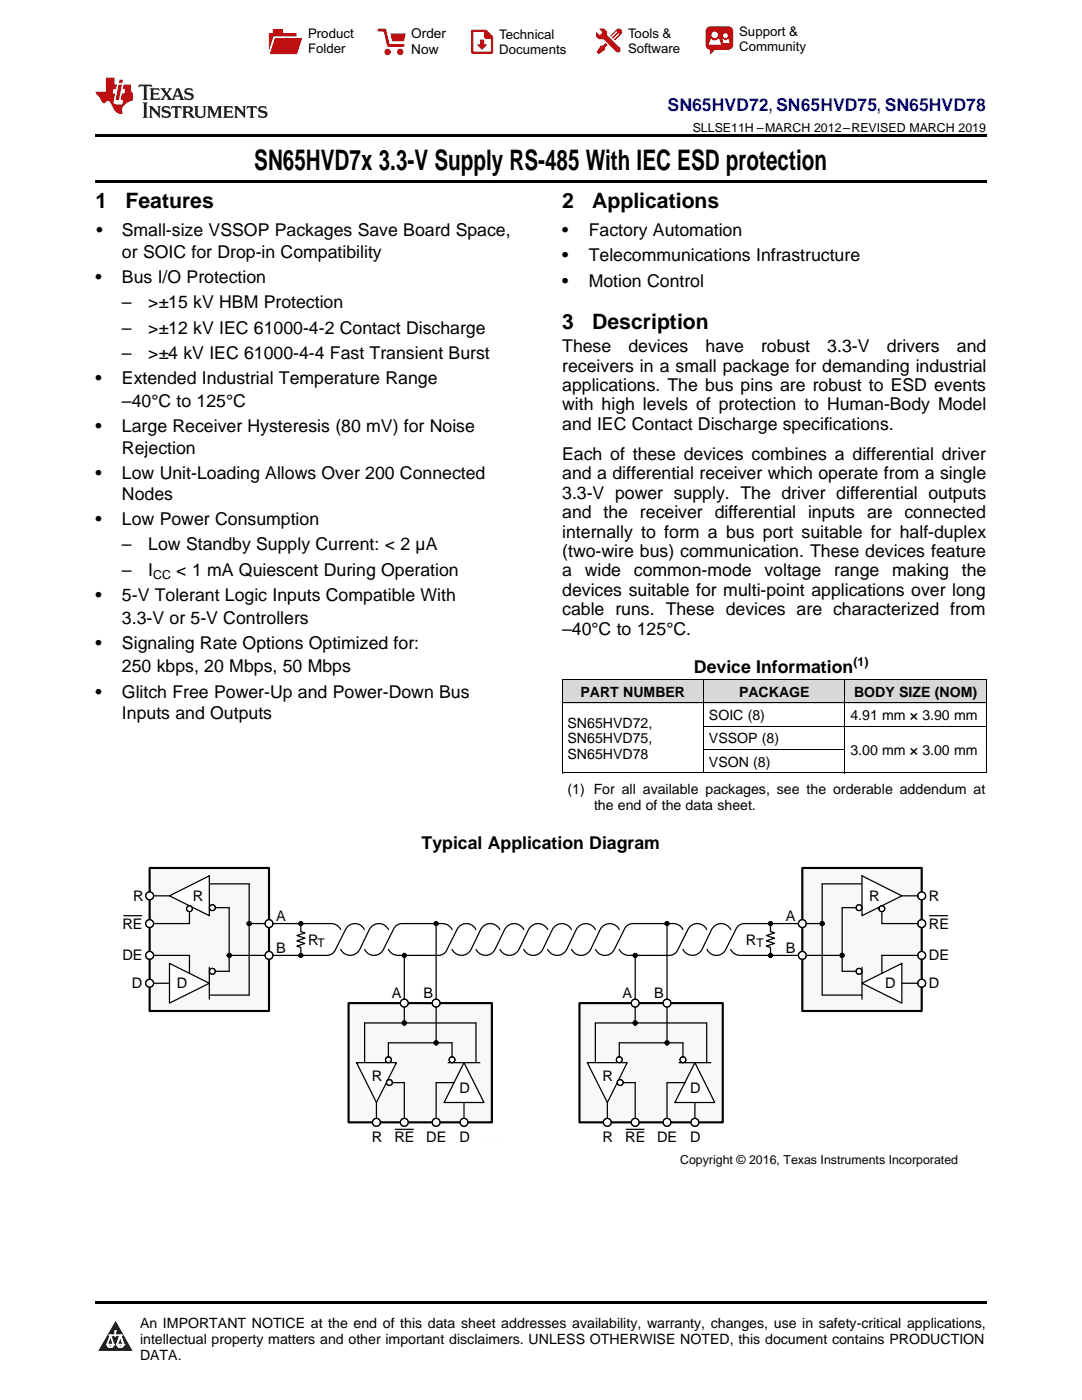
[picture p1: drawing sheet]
<svg xmlns="http://www.w3.org/2000/svg" width="216mm" height="279mm" viewBox="0 0 216 279" stroke-linecap="round" stroke-linejoin="round" font-family="sans-serif">
<g fill="#d8d8d8">
<path d="M112.2 135.7h28.2v4.6h-28.2z"/>
<path d="M140.4 135.7h28.2v4.6h-28.2z"/>
<path d="M168.6 135.7h28.2v4.6h-28.2z"/>
</g>
<path d="M23.1 263.6l3.4 6h-6.9z" fill="#231f20"/>
<path d="M21.4 268.3h1.2l-.3 .6h-.3a.55 .55 0 0 1-.6-.6z" fill-rule="evenodd" fill="#fff"/>
<path d="M21.4 268.3h1.2l-.3 .6h-.3a.55 .55 0 0 1-.6-.6z" fill="none" stroke="#231f20" stroke-width=".34"/>
<path d="M21.4 268.3l1.2 .1-.3 .5h-.5z" fill="none" stroke="#fff" stroke-width=".34"/>
<path d="M23 266.6h.1" fill="none" stroke="#fff" stroke-width=".34"/>
<path d="M23 265.6v1z" fill="#fff"/>
<path d="M23 265.6v1z" fill="none" stroke="#fff" stroke-width=".34"/>
<circle cx="23" cy="265.6" r=".17" fill="#fff"/>
<path d="M21.9 266.5h.1" fill="none" stroke="#fff" stroke-width=".34"/>
<path d="M21.9 266.5h2.3z" fill="#fff"/>
<path d="M21.9 266.5h2.3z" fill="none" stroke="#fff" stroke-width=".34"/>
<circle cx="24.2" cy="266.5" r=".17" fill="#fff"/>
<path d="M23.3 268.3h.1" fill="none" stroke="#fff" stroke-width=".34"/>
<path d="M24 266.5l-.7 1.8z" fill="#fff"/>
<path d="M24 266.5l-.7 1.8z" fill="none" stroke="#fff" stroke-width=".34"/>
<path d="M24 266.5l.7 1.8z" fill="#fff"/>
<path d="M24 266.5l.7 1.8z" fill="none" stroke="#fff" stroke-width=".34"/>
<path d="M24.6 268.3h.1" fill="none" stroke="#fff" stroke-width=".34"/>
<circle cx="21.4" cy="268.3" r=".17" fill="#fff"/>
<path d="M22.1 266.5l-.7 1.8z" fill="#fff"/>
<path d="M22.1 266.5l-.7 1.8z" fill="none" stroke="#fff" stroke-width=".34"/>
<path d="M22.1 266.5l.5 1.8z" fill="#fff"/>
<path d="M22.1 266.5l.5 1.8z" fill="none" stroke="#fff" stroke-width=".34"/>
<circle cx="22.6" cy="268.3" r=".17" fill="#fff"/>
<path d="M23.4 268.3h1.3a.65 .65 0 0 1-.7 .6 .65 .65 0 0 1-.6-.6z" fill-rule="evenodd" fill="#fff"/>
<path d="M23.4 268.3h1.3a.65 .65 0 0 1-.7 .6 .65 .65 0 0 1-.6-.6z" fill="none" stroke="#231f20" stroke-width=".34"/>
<path d="M23.4 268.3h1.3l-.4 .6h-.6z" fill="none" stroke="#fff" stroke-width=".34"/>
<path d="M23.3 268.3h.1" fill="none" stroke="#fff" stroke-width=".34"/>
<circle cx="24.7" cy="268.3" r=".17" fill="#fff"/>
<path d="M19 259.7h177.8v.5h-177.8z" fill="#000"/>
<g fill="none" stroke="#000" stroke-width=".25">
<path d="M53.7 184.3h12.3a2.11 2.11 0 0 1 2 1.2M60 184.3v6.4M72.7 185.5a2.07 2.07 0 0 0-1.9-1.2 2.07 2.07 0 0 0-1.9 1.2l-1.9 4a1.84 1.84 0 0 1-1.8 1.2h-11.5M77.5 185.5a2.14 2.14 0 0 0-1.9-1.2 2.14 2.14 0 0 0-1.9 1.2l-1.9 4a2.13 2.13 0 0 1-1.9 1.2 2.13 2.13 0 0 1-1.9-1.2M80.7 190.7v9.5M87 184.3v15.9M90.2 185.5a2.1 2.1 0 0 0-2-1.2h-7.9a1.84 1.84 0 0 0-1.8 1.2l-2 4a2.07 2.07 0 0 1-1.9 1.2 2.07 2.07 0 0 1-1.8-1.2M95 185.5a2.08 2.08 0 0 0-1.9-1.2 2.08 2.08 0 0 0-1.9 1.2l-2 4a1.84 1.84 0 0 1-1.8 1.2h-7.9a2.11 2.11 0 0 1-2-1.2M99.7 185.5a2.14 2.14 0 0 0-1.9-1.2 2.14 2.14 0 0 0-1.9 1.2l-1.9 4a2.12 2.12 0 0 1-1.9 1.2 2.12 2.12 0 0 1-1.9-1.2M104.5 185.5a2.14 2.14 0 0 0-1.9-1.2 2.14 2.14 0 0 0-1.9 1.2l-1.9 4a2.13 2.13 0 0 1-1.9 1.2 2.13 2.13 0 0 1-1.9-1.2M109.3 185.5a2.14 2.14 0 0 0-1.9-1.2 2.14 2.14 0 0 0-1.9 1.2l-1.9 4a2.13 2.13 0 0 1-1.9 1.2 2.13 2.13 0 0 1-2-1.2M114 185.5a2.13 2.13 0 0 0-1.9-1.2 2.13 2.13 0 0 0-1.9 1.2l-1.9 4a2.11 2.11 0 0 1-1.9 1.2 2.11 2.11 0 0 1-1.9-1.2"/>
<path d="M118.8 185.5a2.13 2.13 0 0 0-1.9-1.2 2.13 2.13 0 0 0-1.9 1.2l-1.9 4a2.11 2.11 0 0 1-1.9 1.2 2.11 2.11 0 0 1-1.9-1.2M123.6 185.5a2.13 2.13 0 0 0-1.9-1.2 2.13 2.13 0 0 0-1.9 1.2l-1.9 4a2.11 2.11 0 0 1-1.9 1.2 2.11 2.11 0 0 1-2-1.2M126.7 190.7v9.5M133.1 184.3v15.9M136.3 185.5a2.1 2.1 0 0 0-2-1.2h-8a1.84 1.84 0 0 0-1.7 1.2l-2 4a2.07 2.07 0 0 1-1.9 1.2 2.07 2.07 0 0 1-1.9-1.2M141 185.5a2.07 2.07 0 0 0-1.9-1.2 2.07 2.07 0 0 0-1.8 1.2l-2 4a1.84 1.84 0 0 1-1.8 1.2h-7.9a2.12 2.12 0 0 1-2-1.2M145.8 189.5a2.1 2.1 0 0 0 2 1.2h12.3M145.8 185.5a2.14 2.14 0 0 0-1.9-1.2 2.14 2.14 0 0 0-1.9 1.2l-1.9 4a2.13 2.13 0 0 1-1.9 1.2 2.13 2.13 0 0 1-1.9-1.2M160.1 184.3h-11.5a1.84 1.84 0 0 0-1.8 1.2l-2 4a2.07 2.07 0 0 1-1.8 1.2 2.07 2.07 0 0 1-1.9-1.2"/>
</g>
<g fill="#000">
<circle cx="80.7" cy="190.7" r=".4"/>
<circle cx="87" cy="184.3" r=".4"/>
<circle cx="126.7" cy="190.7" r=".4"/>
<circle cx="133.1" cy="184.3" r=".4"/>
<circle cx="153.7" cy="190.7" r=".4"/>
<circle cx="153.7" cy="184.3" r=".4"/>
</g>
<g fill="none" stroke="#000" stroke-width=".2">
<circle cx="80.7" cy="190.7" r=".4"/>
<circle cx="87" cy="184.3" r=".4"/>
<circle cx="126.7" cy="190.7" r=".4"/>
<circle cx="133.1" cy="184.3" r=".4"/>
<circle cx="153.7" cy="190.7" r=".4"/>
<circle cx="153.7" cy="184.3" r=".4"/>
</g>
<path d="M59.2 185.9h1.6v3.2h-1.6z" fill-rule="evenodd" fill="#fff"/>
<path d="M60 185.9l.8 .3-1.6 .5 1.6 .5-1.6 .6 1.6 .5-1.6 .5 .8 .3M153.7 184.3v6.4" fill="none" stroke="#000" stroke-width=".25"/>
<g fill="#000">
<circle cx="60" cy="190.7" r=".4"/>
<circle cx="60" cy="184.3" r=".4"/>
</g>
<g fill="none" stroke="#000" stroke-width=".2">
<circle cx="60" cy="190.7" r=".4"/>
<circle cx="60" cy="184.3" r=".4"/>
</g>
<path d="M152.9 185.9h1.6v3.2h-1.6z" fill-rule="evenodd" fill="#fff"/>
<path d="M153.7 185.9l.8 .3-1.6 .5 1.6 .5-1.6 .6 1.6 .5-1.6 .5 .8 .3" fill="none" stroke="#000" stroke-width=".25"/>
<path d="M69.6 200.2h28.6v23.8h-28.6z" fill-rule="evenodd" fill="#f8f8f8"/>
<path d="M69.6 200.2h28.5v23.8h-28.5z" fill="none" stroke="#000" stroke-width=".43"/>
<path d="M92.6 212.1l4 7.9h-8z" fill="#fff"/>
<g fill="none" stroke="#000" stroke-width=".25">
<path d="M72.8 212.1v-7.9h22.2v7.9M77.1 216.1h3.6v7.9M77.5 212.1v-4h12.7v4M80.7 200.2v4M87 200.2v7.9M89.4 212.1h6.4M90.6 216.1h-3.6v7.9M92.6 212.1l4 7.9h-8zM75.1 220v4M92.6 220v4"/>
<circle cx="87" cy="208.1" r=".4"/>
</g>
<circle cx="87" cy="208.1" r=".4" fill="#000"/>
<circle cx="87" cy="208.1" r=".4" fill="none" stroke="#000" stroke-width=".2"/>
<path d="M71.2 212.1h7.9l-4 7.9z" fill="#fff"/>
<path d="M71.2 212.1h7.9l-4 7.9z" fill="none" stroke="#000" stroke-width=".25"/>
<circle cx="75.1" cy="224" r=".79" fill="#fff"/>
<circle cx="75.1" cy="224" r=".79" fill="none" stroke="#000" stroke-width=".2"/>
<g fill="none" stroke="#000" stroke-width=".25">
<path d="M78.9 225.4h3.6"/>
<circle cx="75.1" cy="224" r=".79"/>
</g>
<circle cx="77.7" cy="216" r=".59" fill="#fff"/>
<circle cx="77.7" cy="216" r=".59" fill="none" stroke="#000" stroke-width=".2"/>
<circle cx="77.7" cy="216" r=".59" fill="none" stroke="#000" stroke-width=".25"/>
<circle cx="77.5" cy="211.5" r=".59" fill="#fff"/>
<circle cx="77.5" cy="211.5" r=".59" fill="none" stroke="#000" stroke-width=".2"/>
<circle cx="77.5" cy="211.5" r=".59" fill="none" stroke="#000" stroke-width=".25"/>
<circle cx="80.7" cy="224" r=".79" fill="#fff"/>
<circle cx="80.7" cy="224" r=".79" fill="none" stroke="#000" stroke-width=".2"/>
<circle cx="80.7" cy="224" r=".79" fill="none" stroke="#000" stroke-width=".25"/>
<circle cx="87" cy="224" r=".79" fill="#fff"/>
<circle cx="87" cy="224" r=".79" fill="none" stroke="#000" stroke-width=".2"/>
<circle cx="87" cy="224" r=".79" fill="none" stroke="#000" stroke-width=".25"/>
<circle cx="92.6" cy="224" r=".79" fill="#fff"/>
<circle cx="92.6" cy="224" r=".79" fill="none" stroke="#000" stroke-width=".2"/>
<circle cx="92.6" cy="224" r=".79" fill="none" stroke="#000" stroke-width=".25"/>
<circle cx="90.2" cy="211.5" r=".59" fill="#fff"/>
<circle cx="90.2" cy="211.5" r=".59" fill="none" stroke="#000" stroke-width=".2"/>
<circle cx="90.2" cy="211.5" r=".59" fill="none" stroke="#000" stroke-width=".25"/>
<circle cx="87" cy="200.2" r=".79" fill="#fff"/>
<circle cx="87" cy="200.2" r=".79" fill="none" stroke="#000" stroke-width=".2"/>
<circle cx="87" cy="200.2" r=".79" fill="none" stroke="#000" stroke-width=".25"/>
<circle cx="80.7" cy="200.2" r=".79" fill="#fff"/>
<g fill="none" stroke="#000" stroke-width=".2">
<circle cx="80.7" cy="200.2" r=".79"/>
<circle cx="80.7" cy="204.2" r=".4"/>
</g>
<g fill="none" stroke="#000" stroke-width=".25">
<circle cx="80.7" cy="200.2" r=".79"/>
<circle cx="80.7" cy="204.2" r=".4"/>
</g>
<circle cx="80.7" cy="204.2" r=".4" fill="#000"/>
<path d="M115.6 200.2h28.6v23.8h-28.6z" fill-rule="evenodd" fill="#f8f8f8"/>
<path d="M115.6 200.2h28.6v23.8h-28.6z" fill="none" stroke="#000" stroke-width=".43"/>
<path d="M138.7 212.1l3.9 7.9h-7.9z" fill="#fff"/>
<g fill="none" stroke="#000" stroke-width=".25">
<path d="M118.8 212.1v-7.9h22.2v7.9M123.2 216.1h3.5v7.9M123.6 212.1v-4h12.7v4M126.7 200.2v4M133.1 200.2v7.9M135.5 212.1h6.3M136.7 216.1h-3.6v7.9M138.7 212.1l3.9 7.9h-7.9zM121.2 220v4M138.7 220v4"/>
<circle cx="133.1" cy="208.1" r=".4"/>
</g>
<circle cx="133.1" cy="208.1" r=".4" fill="#000"/>
<circle cx="133.1" cy="208.1" r=".4" fill="none" stroke="#000" stroke-width=".2"/>
<path d="M117.2 212.1h7.9l-3.9 7.9z" fill="#fff"/>
<path d="M117.2 212.1h7.9l-3.9 7.9z" fill="none" stroke="#000" stroke-width=".25"/>
<circle cx="121.2" cy="224" r=".79" fill="#fff"/>
<circle cx="121.2" cy="224" r=".79" fill="none" stroke="#000" stroke-width=".2"/>
<g fill="none" stroke="#000" stroke-width=".25">
<path d="M124.9 225.4h3.6"/>
<circle cx="121.2" cy="224" r=".79"/>
</g>
<circle cx="123.7" cy="216" r=".59" fill="#fff"/>
<circle cx="123.7" cy="216" r=".59" fill="none" stroke="#000" stroke-width=".2"/>
<circle cx="123.7" cy="216" r=".59" fill="none" stroke="#000" stroke-width=".25"/>
<circle cx="123.6" cy="211.5" r=".59" fill="#fff"/>
<circle cx="123.6" cy="211.5" r=".59" fill="none" stroke="#000" stroke-width=".2"/>
<circle cx="123.6" cy="211.5" r=".59" fill="none" stroke="#000" stroke-width=".25"/>
<circle cx="126.7" cy="224" r=".79" fill="#fff"/>
<circle cx="126.7" cy="224" r=".79" fill="none" stroke="#000" stroke-width=".2"/>
<circle cx="126.7" cy="224" r=".79" fill="none" stroke="#000" stroke-width=".25"/>
<circle cx="133.1" cy="224" r=".79" fill="#fff"/>
<circle cx="133.1" cy="224" r=".79" fill="none" stroke="#000" stroke-width=".2"/>
<circle cx="133.1" cy="224" r=".79" fill="none" stroke="#000" stroke-width=".25"/>
<circle cx="138.7" cy="224" r=".79" fill="#fff"/>
<circle cx="138.7" cy="224" r=".79" fill="none" stroke="#000" stroke-width=".2"/>
<circle cx="138.7" cy="224" r=".79" fill="none" stroke="#000" stroke-width=".25"/>
<circle cx="136.3" cy="211.5" r=".59" fill="#fff"/>
<circle cx="136.3" cy="211.5" r=".59" fill="none" stroke="#000" stroke-width=".2"/>
<circle cx="136.3" cy="211.5" r=".59" fill="none" stroke="#000" stroke-width=".25"/>
<circle cx="133.1" cy="200.2" r=".79" fill="#fff"/>
<circle cx="133.1" cy="200.2" r=".79" fill="none" stroke="#000" stroke-width=".2"/>
<circle cx="133.1" cy="200.2" r=".79" fill="none" stroke="#000" stroke-width=".25"/>
<circle cx="126.7" cy="200.2" r=".79" fill="#fff"/>
<g fill="none" stroke="#000" stroke-width=".2">
<circle cx="126.7" cy="200.2" r=".79"/>
<circle cx="126.7" cy="204.2" r=".4"/>
</g>
<g fill="none" stroke="#000" stroke-width=".25">
<circle cx="126.7" cy="200.2" r=".79"/>
<circle cx="126.7" cy="204.2" r=".4"/>
</g>
<circle cx="126.7" cy="204.2" r=".4" fill="#000"/>
<path d="M29.9 173.2h23.8v28.6h-23.8z" fill-rule="evenodd" fill="#f8f8f8"/>
<path d="M29.9 173.2h23.8v28.6h-23.8z" fill="none" stroke="#000" stroke-width=".43"/>
<path d="M33.8 192.3l8 3.9-8 4z" fill="#fff"/>
<g fill="none" stroke="#000" stroke-width=".25">
<path d="M29.9 178.8h3.9M41.8 176.4h7.9v22.2h-7.9M29.9 196.2h3.9M29.9 190.7h7.9v3.6M33.8 192.3l8 3.9-8 4zM37.8 180.8v3.5h-7.9M41.8 193.1v6.3M41.8 181.1h3.9v12.7h-3.9M45.7 190.7h8M49.7 184.3h4"/>
<circle cx="45.8" cy="190.7" r=".4"/>
</g>
<circle cx="45.8" cy="190.7" r=".4" fill="#000"/>
<circle cx="45.8" cy="190.7" r=".4" fill="none" stroke="#000" stroke-width=".2"/>
<path d="M33.8 178.8l8-4v7.9z" fill="#fff"/>
<path d="M33.8 178.8l8-4v7.9z" fill="none" stroke="#000" stroke-width=".25"/>
<circle cx="29.9" cy="178.8" r=".79" fill="#fff"/>
<circle cx="29.9" cy="178.8" r=".79" fill="none" stroke="#000" stroke-width=".2"/>
<circle cx="29.9" cy="178.8" r=".79" fill="none" stroke="#000" stroke-width=".25"/>
<circle cx="37.8" cy="181.3" r=".59" fill="#fff"/>
<circle cx="37.8" cy="181.3" r=".59" fill="none" stroke="#000" stroke-width=".2"/>
<circle cx="37.8" cy="181.3" r=".59" fill="none" stroke="#000" stroke-width=".25"/>
<circle cx="42.4" cy="181.1" r=".59" fill="#fff"/>
<circle cx="42.4" cy="181.1" r=".59" fill="none" stroke="#000" stroke-width=".2"/>
<circle cx="42.4" cy="181.1" r=".59" fill="none" stroke="#000" stroke-width=".25"/>
<circle cx="29.9" cy="184.3" r=".79" fill="#fff"/>
<circle cx="29.9" cy="184.3" r=".79" fill="none" stroke="#000" stroke-width=".2"/>
<circle cx="29.9" cy="184.3" r=".79" fill="none" stroke="#000" stroke-width=".25"/>
<circle cx="29.9" cy="190.7" r=".79" fill="#fff"/>
<circle cx="29.9" cy="190.7" r=".79" fill="none" stroke="#000" stroke-width=".2"/>
<circle cx="29.9" cy="190.7" r=".79" fill="none" stroke="#000" stroke-width=".25"/>
<circle cx="29.9" cy="196.2" r=".79" fill="#fff"/>
<circle cx="29.9" cy="196.2" r=".79" fill="none" stroke="#000" stroke-width=".2"/>
<circle cx="29.9" cy="196.2" r=".79" fill="none" stroke="#000" stroke-width=".25"/>
<circle cx="42.4" cy="193.8" r=".59" fill="#fff"/>
<circle cx="42.4" cy="193.8" r=".59" fill="none" stroke="#000" stroke-width=".2"/>
<circle cx="42.4" cy="193.8" r=".59" fill="none" stroke="#000" stroke-width=".25"/>
<circle cx="53.7" cy="190.7" r=".79" fill="#fff"/>
<circle cx="53.7" cy="190.7" r=".79" fill="none" stroke="#000" stroke-width=".2"/>
<circle cx="53.7" cy="190.7" r=".79" fill="none" stroke="#000" stroke-width=".25"/>
<circle cx="53.7" cy="184.3" r=".79" fill="#fff"/>
<g fill="none" stroke="#000" stroke-width=".2">
<circle cx="49.7" cy="184.3" r=".4"/>
<circle cx="53.7" cy="184.3" r=".79"/>
</g>
<g fill="none" stroke="#000" stroke-width=".25">
<path d="M24.7 182.7h3.6"/>
<circle cx="49.7" cy="184.3" r=".4"/>
<circle cx="53.7" cy="184.3" r=".79"/>
</g>
<circle cx="49.7" cy="184.3" r=".4" fill="#000"/>
<path d="M160.1 173.2h23.8v28.6h-23.8z" fill-rule="evenodd" fill="#f8f8f8"/>
<path d="M160.1 173.2h23.8v28.6h-23.8z" fill="none" stroke="#000" stroke-width=".43"/>
<path d="M172 196.2l8-3.9v7.9z" fill="#fff"/>
<g fill="none" stroke="#000" stroke-width=".25">
<path d="M172 176.4h-7.9v22.2h7.9M180 178.8h3.9M160.1 184.3h4M160.1 190.7h7.9M172 196.2l8-3.9v7.9zM172 193.1v6.3M172 181.1h-4v12.7h4M176 180.8v3.5h7.9M180 196.2h3.9M183.9 190.7h-7.9v3.6"/>
<circle cx="168" cy="190.7" r=".4"/>
</g>
<circle cx="168" cy="190.7" r=".4" fill="#000"/>
<circle cx="168" cy="190.7" r=".4" fill="none" stroke="#000" stroke-width=".2"/>
<path d="M172 174.8l8 4-8 3.9z" fill="#fff"/>
<path d="M172 174.8l8 4-8 3.9z" fill="none" stroke="#000" stroke-width=".25"/>
<circle cx="183.9" cy="178.8" r=".79" fill="#fff"/>
<circle cx="183.9" cy="178.8" r=".79" fill="none" stroke="#000" stroke-width=".2"/>
<circle cx="183.9" cy="178.8" r=".79" fill="none" stroke="#000" stroke-width=".25"/>
<circle cx="176" cy="181.3" r=".59" fill="#fff"/>
<circle cx="176" cy="181.3" r=".59" fill="none" stroke="#000" stroke-width=".2"/>
<circle cx="176" cy="181.3" r=".59" fill="none" stroke="#000" stroke-width=".25"/>
<circle cx="171.4" cy="181.1" r=".59" fill="#fff"/>
<circle cx="171.4" cy="181.1" r=".59" fill="none" stroke="#000" stroke-width=".2"/>
<circle cx="171.4" cy="181.1" r=".59" fill="none" stroke="#000" stroke-width=".25"/>
<circle cx="183.9" cy="184.3" r=".79" fill="#fff"/>
<circle cx="183.9" cy="184.3" r=".79" fill="none" stroke="#000" stroke-width=".2"/>
<circle cx="183.9" cy="184.3" r=".79" fill="none" stroke="#000" stroke-width=".25"/>
<circle cx="183.9" cy="190.7" r=".79" fill="#fff"/>
<circle cx="183.9" cy="190.7" r=".79" fill="none" stroke="#000" stroke-width=".2"/>
<circle cx="183.9" cy="190.7" r=".79" fill="none" stroke="#000" stroke-width=".25"/>
<circle cx="183.9" cy="196.2" r=".79" fill="#fff"/>
<circle cx="183.9" cy="196.2" r=".79" fill="none" stroke="#000" stroke-width=".2"/>
<circle cx="183.9" cy="196.2" r=".79" fill="none" stroke="#000" stroke-width=".25"/>
<circle cx="171.4" cy="193.8" r=".59" fill="#fff"/>
<circle cx="171.4" cy="193.8" r=".59" fill="none" stroke="#000" stroke-width=".2"/>
<circle cx="171.4" cy="193.8" r=".59" fill="none" stroke="#000" stroke-width=".25"/>
<circle cx="160.1" cy="190.7" r=".79" fill="#fff"/>
<circle cx="160.1" cy="190.7" r=".79" fill="none" stroke="#000" stroke-width=".2"/>
<circle cx="160.1" cy="190.7" r=".79" fill="none" stroke="#000" stroke-width=".25"/>
<circle cx="160.1" cy="184.3" r=".79" fill="#fff"/>
<g fill="none" stroke="#000" stroke-width=".2">
<path d="M112.2 135.6h84.6M112.2 135.7v18.6M140.4 135.7v18.6M168.6 135.7v18.6M196.8 135.7v18.6M112.2 154.3h84.6M112.2 140.3h84.6M140.4 149.6h28.2M140.4 144.9h56.4"/>
<circle cx="160.1" cy="184.3" r=".79"/>
<circle cx="164.1" cy="184.3" r=".4"/>
</g>
<g fill="none" stroke="#000" stroke-width=".25">
<path d="M185.5 182.7h3.6"/>
<circle cx="160.1" cy="184.3" r=".79"/>
<circle cx="164.1" cy="184.3" r=".4"/>
</g>
<circle cx="164.1" cy="184.3" r=".4" fill="#000"/>
<path d="M95.4 227.7h5.5" fill="none" stroke="#fefefe" stroke-width=".43"/>
<path d="M19 35.9h177.8v.5h-177.8zM19 26.8h177.8v.6h-177.8z" fill="#000"/>
<path d="M27.7 16.9l-.1 .6 .6-.3h.5v.2v2.2l-.2 .4h1l-.2-.4v-2.2v-.2h.5l.6 .3-.2-.6zM29.9 17.6l.2 .4v1.6l-.2 .4h1.9l.1-.6a1.09 1.09 0 0 1-1.3 .1v-.6h.6l.4 .2v-.7l-.2 .2h-.8v-.6l.2-.1a1.01 1.01 0 0 1 1 .3l-.1-.6zM32 17.6l.9 1.2-1 1.2h.9l-.2-.3 .5-.7 .5 .7-.3 .3h1.7l-.2-.3 .1-.4h1l.1 .4-.2 .3h1l-.3-.4-.7-2h-.5l-1 2.2-.8-1.1 .9-1.1h-.9l.2 .2-.4 .7-.4-.7 .2-.2zM35.4 18l.4 1h-.8zM37 17.7a.66 .66 0 0 0-.2 .8 .66 .66 0 0 0 .6 .4l.7 .2 .1 .2a.8 .8 0 0 1-.7 .4 .8 .8 0 0 1-.7-.5l.1 .8 .2-.2a.94 .94 0 0 0 1.1 .1 .94 .94 0 0 0 .4-.9 1.48 1.48 0 0 0-1.3-.6v-.4a1.1 1.1 0 0 1 1.2 .2l-.2-.6-.2 .1-.5-.1zM28.5 20.4l.2 .4v2.3l-.2 .4h1l-.2-.4v-2.3l.2-.4zM29.7 21.2l.2 .4v1.5l-.2 .4h.8l-.3-.4 .1-1.3 1.6 1.8v-2l.2-.4h-.7l.2 .2v1.1l-1.2-1.3zM32.5 21.3a.66 .66 0 0 0-.2 .8 .66 .66 0 0 0 .6 .4l.6 .2 .2 .2a.8 .8 0 0 1-.8 .4 .8 .8 0 0 1-.7-.5l.2 .7 .2-.1a.94 .94 0 0 0 1 .1 .94 .94 0 0 0 .5-1 1.47 1.47 0 0 0-1.3-.6l-.1-.3a1.1 1.1 0 0 1 1.3 .2l-.2-.6-.2 .1-.5-.2zM34.3 21.2l-.2 .6a.64 .64 0 0 1 .8-.3v1.6l-.2 .4h1l-.3-.4 .1-1.6a.66 .66 0 0 1 .8 .3l-.2-.6zM36.3 21.2l.3 .4v1.5l-.3 .4h1l-.2-.2v-.7h.5l.1 .1a.8 .8 0 0 0 1.2 .7l-1-1a.62 .62 0 0 0 .6-.5 .62 .62 0 0 0-.6-.7zM37.1 21.5h.1a.48 .48 0 0 1 .6 0 .48 .48 0 0 1 .1 .6l-.2 .1-.6 .1zM38.7 21.2l.2 .2a2.29 2.29 0 0 0 .4 2 1.05 1.05 0 0 0 1.7-.7v-1.3l.2-.2h-.8l.2 .4v1.1a.61 .61 0 0 1-.6 .6 .61 .61 0 0 1-.6-.6v-1.1l.3-.4zM41.3 21.2l.3 .4v1.5l-.3 .4h.8l-.2-.4v-1.4l.8 1.9 .9-1.9v1.4l-.2 .4h.9l-.2-.4v-1.5l.2-.4h-.8l-.7 1.5-.6-1.5zM44.5 21.2l.2 .4v1.5l-.2 .4h1.9l.2-.6a1.1 1.1 0 0 1-1.4 .2v-.7h.6l.4 .2v-.6l-.2 .1-.8 .1v-.6l.2-.1a1.02 1.02 0 0 1 1.1 .2l-.2-.5zM46.7 21.2l.2 .4v1.5l-.2 .4h.8l-.3-.4 .1-1.3 1.6 1.8v-2l.2-.4h-.7l.2 .2v1.1l-1.2-1.3zM49.3 21.2l-.1 .6a.64 .64 0 0 1 .8-.3v1.6l-.3 .4h1l-.2-.4v-1.6a.66 .66 0 0 1 .8 .3l-.1-.6zM51.7 21.3a.66 .66 0 0 0-.2 .7 .66 .66 0 0 0 .7 .5l.6 .2 .1 .2a.8 .8 0 0 1-.7 .4 .8 .8 0 0 1-.7-.5l.1 .7 .2-.1a.94 .94 0 0 0 1.1 .1 .94 .94 0 0 0 .4-1 1.48 1.48 0 0 0-1.2-.6l-.1-.3a1.1 1.1 0 0 1 1.2 .2l-.2-.6-.1 .1-.6-.2z" fill="#231f20"/>
<path d="M21.1 15.5v2.8h-2v.4l.9 .9a.96 .96 0 0 0 1 1 .59 .59 0 0 1 .5-.4 .59 .59 0 0 1 .5 .3l.4 .8a1.61 1.61 0 0 0 2.1 1.3 1.63 1.63 0 0 1 1.1-2.2l.9-.3v-1.5a1.6 1.6 0 0 1-.4-1.7h-1.4l-.2 .9h.5l-.2 .8h-.5l-.2 1v.3h.5l-.2 .9h-.7a.74 .74 0 0 1-1-.6l.3-1.6h-.5l.2-.8h.5l.1-.9h-.4v-1.4zM23.7 16.9l-.7 3h.8l.6-3zM23.8 15.9l-.1 .7h.7l.2-.7z" fill="#ee1d23"/>
<g fill="#d60000">
<path d="M54.4 5.8h2v.8h2.8v4.2h-5.5v-4.2h.7z" fill-rule="evenodd"/>
<path d="M54.7 7.5h5.6l-1 3.3h-5.6z" fill-rule="evenodd"/>
</g>
<path d="M54.6 7.4h5.8l-.1 .1h-5.5l-1.1 3.3z" fill-rule="evenodd" fill="#fff"/>
<path d="M54.6 7.4h5.8l-.1 .1h-5.5l-1.1 3.3z" fill="none" stroke="#fff" stroke-width=".2"/>
<path d="M75.6 6h1.2l.7 3.1h3" fill="none" stroke="#d60000" stroke-width=".56"/>
<g fill="#d60000">
<path d="M77.9 6.7h3.1l-.4 1.5h-2.3z" fill-rule="evenodd"/>
<circle cx="77.3" cy="10.4" r=".64"/>
<circle cx="79.9" cy="10.4" r=".64"/>
</g>
<path d="M94.2 6.2h2.7l1.3 1.2v3.1h-4z" fill="none" stroke="#d60000" stroke-width=".44"/>
<g fill="#d60000">
<path d="M95.8 7.9h.8v1h.6l-1 1.1-1-1v-.1h.6z" fill-rule="evenodd"/>
<path d="M96.6 6.2h.3l1.3 1.2v.4h-1.3l-.3-.4z" fill-rule="evenodd"/>
<path d="M119.6 5.7h.9l.6 .6 .1 .7 2.5 2.5-.8 .8-2.3-2.3-1.1-.2-.6-.6v-.8l.7 .6 .5-.4v-.2l-.4-.5z" fill-rule="evenodd"/>
<path d="M119.9 9.1h.4l.5-.5 .4 .4-.5 .5v.4l-1.2 .9-.5-.5z" fill-rule="evenodd"/>
<path d="M123 5.9a.67 .67 0 0 1 .9 0 .67 .67 0 0 1 0 .9z" fill-rule="evenodd"/>
<path d="M123 5.9l.9 .9-1.2 1.2h-.2l.1-.2 .9-.9 .1-.2h-.3l-.9 1h-.2v-.2l.9-1 .1-.2h-.3l-.9 1h-.2v-.2z" fill-rule="evenodd"/>
<circle cx="123.3" cy="9.9" r=".54"/>
</g>
<path d="M121.1 6.3l-.1 .7" fill="none" stroke="#d60000" stroke-width=".2"/>
<g fill="#d60000">
<path d="M141.1 5.5l.6-.2h3.6a.95 .95 0 0 1 1 .9v2.8a.95 .95 0 0 1-1 .9h-3.6a.95 .95 0 0 1-.9-.9v-2.8z" fill-rule="evenodd"/>
<path d="M141.7 9.9h.9l-.7 .9h-.2z" fill-rule="evenodd"/>
</g>
<g fill="#fff">
<path d="M144.3 8.6h1.3z"/>
<path d="M141.8 7.8h.3l.1 .2h.8l.2-.2h.3l.4 1.1h-2.5z" fill-rule="evenodd"/>
<path d="M144.2 7.8h.2l.2 .2h.4l.2-.2h.2l.2 .8h-1.3z" fill-rule="evenodd"/>
<circle cx="142.6" cy="6.9" r=".65"/>
<circle cx="144.8" cy="7.1" r=".48"/>
</g>
<text font-size="5.6" x="50.7" y="33.9">SN65HVD7x 3.3-V Supply RS-485 With IEC ESD protection</text>
<g font-size="4.2">
<text x="19" y="41.5">1</text>
<text x="25" y="41.5">Features</text>
<text x="112.2" y="41.5">2</text>
<text x="118.2" y="41.5">Applications</text>
<text x="112.2" y="65.6">3</text>
<text x="118.2" y="65.6">Description</text>
</g>
<text font-size="3.5" fill="#00f" x="133.2" y="22.2">SN65HVD72, SN65HVD75, SN65HVD78</text>
<g font-size="3.5">
<text x="19.2" y="47.2">•</text>
<text x="24.3" y="47.2">Small-size VSSOP Packages Save Board Space,</text>
<text x="112.2" y="47.2">•</text>
<text x="117.5" y="47.2">Factory Automation</text>
<text x="24.3" y="51.4">or SOIC for Drop-in Compatibility</text>
<text x="112.2" y="52.2">•</text>
<text x="117.5" y="52.2">Telecommunications Infrastructure</text>
<text x="19" y="56.4">•</text>
<text x="24.3" y="56.4">Bus I/O Protection</text>
<text x="112.2" y="57.2">•</text>
<text x="117.5" y="57.2">Motion Control</text>
<text x="24.3" y="61.5">–</text>
<text x="29.6" y="61.5">&gt;±15 kV HBM Protection</text>
<text x="24.3" y="66.6">–</text>
<text x="24.3" y="71.6">–</text>
<text x="29.6" y="66.6">&gt;±12 kV IEC 61000-4-2 Contact Discharge</text>
<text x="29.6" y="71.6">&gt;±4 kV IEC 61000-4-4 Fast Transient Burst</text>
<text x="112.2" y="70.3">These</text>
<text x="125.4" y="70.3">devices</text>
<text x="140.8" y="70.3">have</text>
<text x="151.9" y="70.3">robust</text>
<text x="165.1" y="70.3">3.3-V</text>
<text x="176.9" y="70.3">drivers</text>
<text x="190.9" y="70.3">and</text>
<text x="19" y="76.7">•</text>
<text x="24.3" y="76.7">Extended Industrial Temperature Range</text>
<text x="112.2" y="74.2">receivers in a small package for demanding industrial</text>
<text x="24.3" y="81.3">–40°C to 125°C</text>
<text x="112.2" y="78">applications. The bus pins are robust to ESD events</text>
<text x="112.2" y="81.9">with high levels of protection to Human-Body Model</text>
<text x="19" y="86.3">•</text>
<text x="24.3" y="86.3">Large Receiver Hysteresis (80 mV) for Noise</text>
<text x="112.2" y="85.8">and IEC Contact Discharge specifications.</text>
<text x="19" y="95.5">•</text>
<text x="24.3" y="90.5">Rejection</text>
<text x="24.3" y="95.5">Low Unit-Loading Allows Over 200 Connected</text>
<text x="112.2" y="91.8">Each of these devices combines a differential driver</text>
<text x="112.2" y="95.6">and a differential receiver which operate from a single</text>
<text x="24.3" y="99.8">Nodes</text>
<text x="112.2" y="99.5">3.3-V power supply. The driver differential outputs</text>
<text x="19" y="104.8">•</text>
<text x="24.3" y="104.8">Low Power Consumption</text>
<text x="112.2" y="103.4">and the receiver differential inputs are connected</text>
<text x="112.2" y="107.3">internally to form a bus port suitable for half-duplex</text>
<text x="24.3" y="109.9">–</text>
<text x="29.6" y="109.9">Low Standby Supply Current: &lt; 2 µA</text>
<text x="112.2" y="111.2">(two-wire bus) communication. These devices feature</text>
<text x="19" y="119.9">•</text>
<text x="24.3" y="114.9">–</text>
<text x="24.3" y="119.9">5-V Tolerant Logic Inputs Compatible With</text>
<text x="29.6" y="114.9">I</text>
<text x="35.2" y="114.9">&lt; 1 mA Quiescent During Operation</text>
<text x="112.2" y="115">a</text>
<text x="112.2" y="118.9">devices suitable for multi-point applications over long</text>
<text x="116.7" y="115">wide</text>
<text x="126.5" y="115">common-mode</text>
<text x="152.5" y="115">voltage</text>
<text x="166.5" y="115">range</text>
<text x="178" y="115">making</text>
<text x="191.9" y="115">the</text>
<text x="24.3" y="124.6">3.3-V or 5-V Controllers</text>
<text x="112.2" y="122.8">cable runs. These devices are characterized from</text>
<text x="19" y="129.6">•</text>
<text x="24.3" y="129.6">Signaling Rate Options Optimized for:</text>
<text x="112.2" y="126.7">–40°C to 125°C.</text>
<text x="24.3" y="134.2">250 kbps, 20 Mbps, 50 Mbps</text>
<text x="138.5" y="134.4">Device Information</text>
<text x="19" y="139.2">•</text>
<text x="24.3" y="139.2">Glitch Free Power-Up and Power-Down Bus</text>
<text x="24.3" y="143.4">Inputs and Outputs</text>
<text x="84.1" y="169.5">Typical Application Diagram</text>
</g>
<g font-size="2.9">
<text x="26.5" y="179.8">R</text>
<text x="38.5" y="179.8">R</text>
<text x="173.5" y="179.8">R</text>
<text x="185.4" y="179.8">R</text>
<text x="24.4" y="185.3">RE</text>
<text x="55.1" y="183.8">A</text>
<text x="156.8" y="183.8">A</text>
<text x="185.4" y="185.3">RE</text>
<text x="24.4" y="191.7">DE</text>
<text x="55.1" y="190.1">B</text>
<text x="61.5" y="188.5">R</text>
<text x="148.8" y="188.5">R</text>
<text x="156.8" y="190.1">B</text>
<text x="185.4" y="191.7">DE</text>
<text x="26.3" y="197.2">D</text>
<text x="35.3" y="197.2">D</text>
<text x="176.6" y="197.2">D</text>
<text x="185.4" y="197.2">D</text>
<text x="78.2" y="199.1">A</text>
<text x="84.5" y="199.1">B</text>
<text x="124.2" y="199.1">A</text>
<text x="130.6" y="199.1">B</text>
<text x="74.2" y="215.7">R</text>
<text x="120.3" y="215.7">R</text>
<text x="91.7" y="218.1">D</text>
<text x="137.7" y="218.1">D</text>
<text x="74.2" y="227.9">R</text>
<text x="78.7" y="227.9">RE</text>
<text x="85" y="227.9">DE</text>
<text x="91.7" y="227.9">D</text>
<text x="120.3" y="227.9">R</text>
<text x="124.7" y="227.9">RE</text>
<text x="131.1" y="227.9">DE</text>
<text x="137.7" y="227.9">D</text>
</g>
<g font-size="2.8">
<text x="115.8" y="139.1">PART NUMBER</text>
<text x="141.5" y="143.7">SOIC (8)</text>
<text x="147.5" y="139.1">PACKAGE</text>
<text x="169.7" y="143.7">4.91 mm × 3.90 mm</text>
<text x="170.4" y="139.1">BODY SIZE (NOM)</text>
<text x="113.2" y="145.2">SN65HVD72,</text>
<text x="113.2" y="148.4">SN65HVD75,</text>
<text x="141.5" y="148.4">VSSOP (8)</text>
<text x="113.2" y="151.6">SN65HVD78</text>
<text x="141.5" y="153">VSON (8)</text>
<text x="169.7" y="150.7">3.00 mm × 3.00 mm</text>
<text x="113.2" y="158.5">(1) For all available packages, see the orderable addendum at</text>
<text x="118.5" y="161.7">the end of the data sheet.</text>
<text x="27.9" y="265">An IMPORTANT NOTICE at the end of this data sheet addresses availability, warranty, changes, use in safety-critical applications,</text>
<text x="27.9" y="268.2">intellectual property matters and other important disclaimers. UNLESS OTHERWISE NOTED, this document contains PRODUCTION</text>
<text x="27.9" y="271.4">DATA.</text>
</g>
<g font-size="2.7">
<text x="82.1" y="7.7">Order</text>
<text x="82.1" y="10.7">Now</text>
</g>
<g font-size="2.6">
<text x="61.5" y="7.6">Product</text>
<text x="61.5" y="10.6">Folder</text>
<text x="99.6" y="7.8">Technical</text>
<text x="99.6" y="10.8">Documents</text>
<text x="125.3" y="7.6">Tools &amp;</text>
<text x="125.3" y="10.6">Software</text>
<text x="147.5" y="7.2">Support &amp;</text>
<text x="147.5" y="10.2">Community</text>
</g>
<g font-size="2.5">
<text x="138.2" y="26.3">SLLSE11H –MARCH 2012–REVISED MARCH 2019</text>
<text x="30.6" y="115.6">CC</text>
<text x="170.3" y="133">(1)</text>
<text x="135.7" y="232.3">Copyright © 2016, Texas Instruments Incorporated</text>
</g>
<g font-size="2.4">
<text x="63.3" y="189">T</text>
<text x="151" y="189">T</text>
</g>
</svg>
